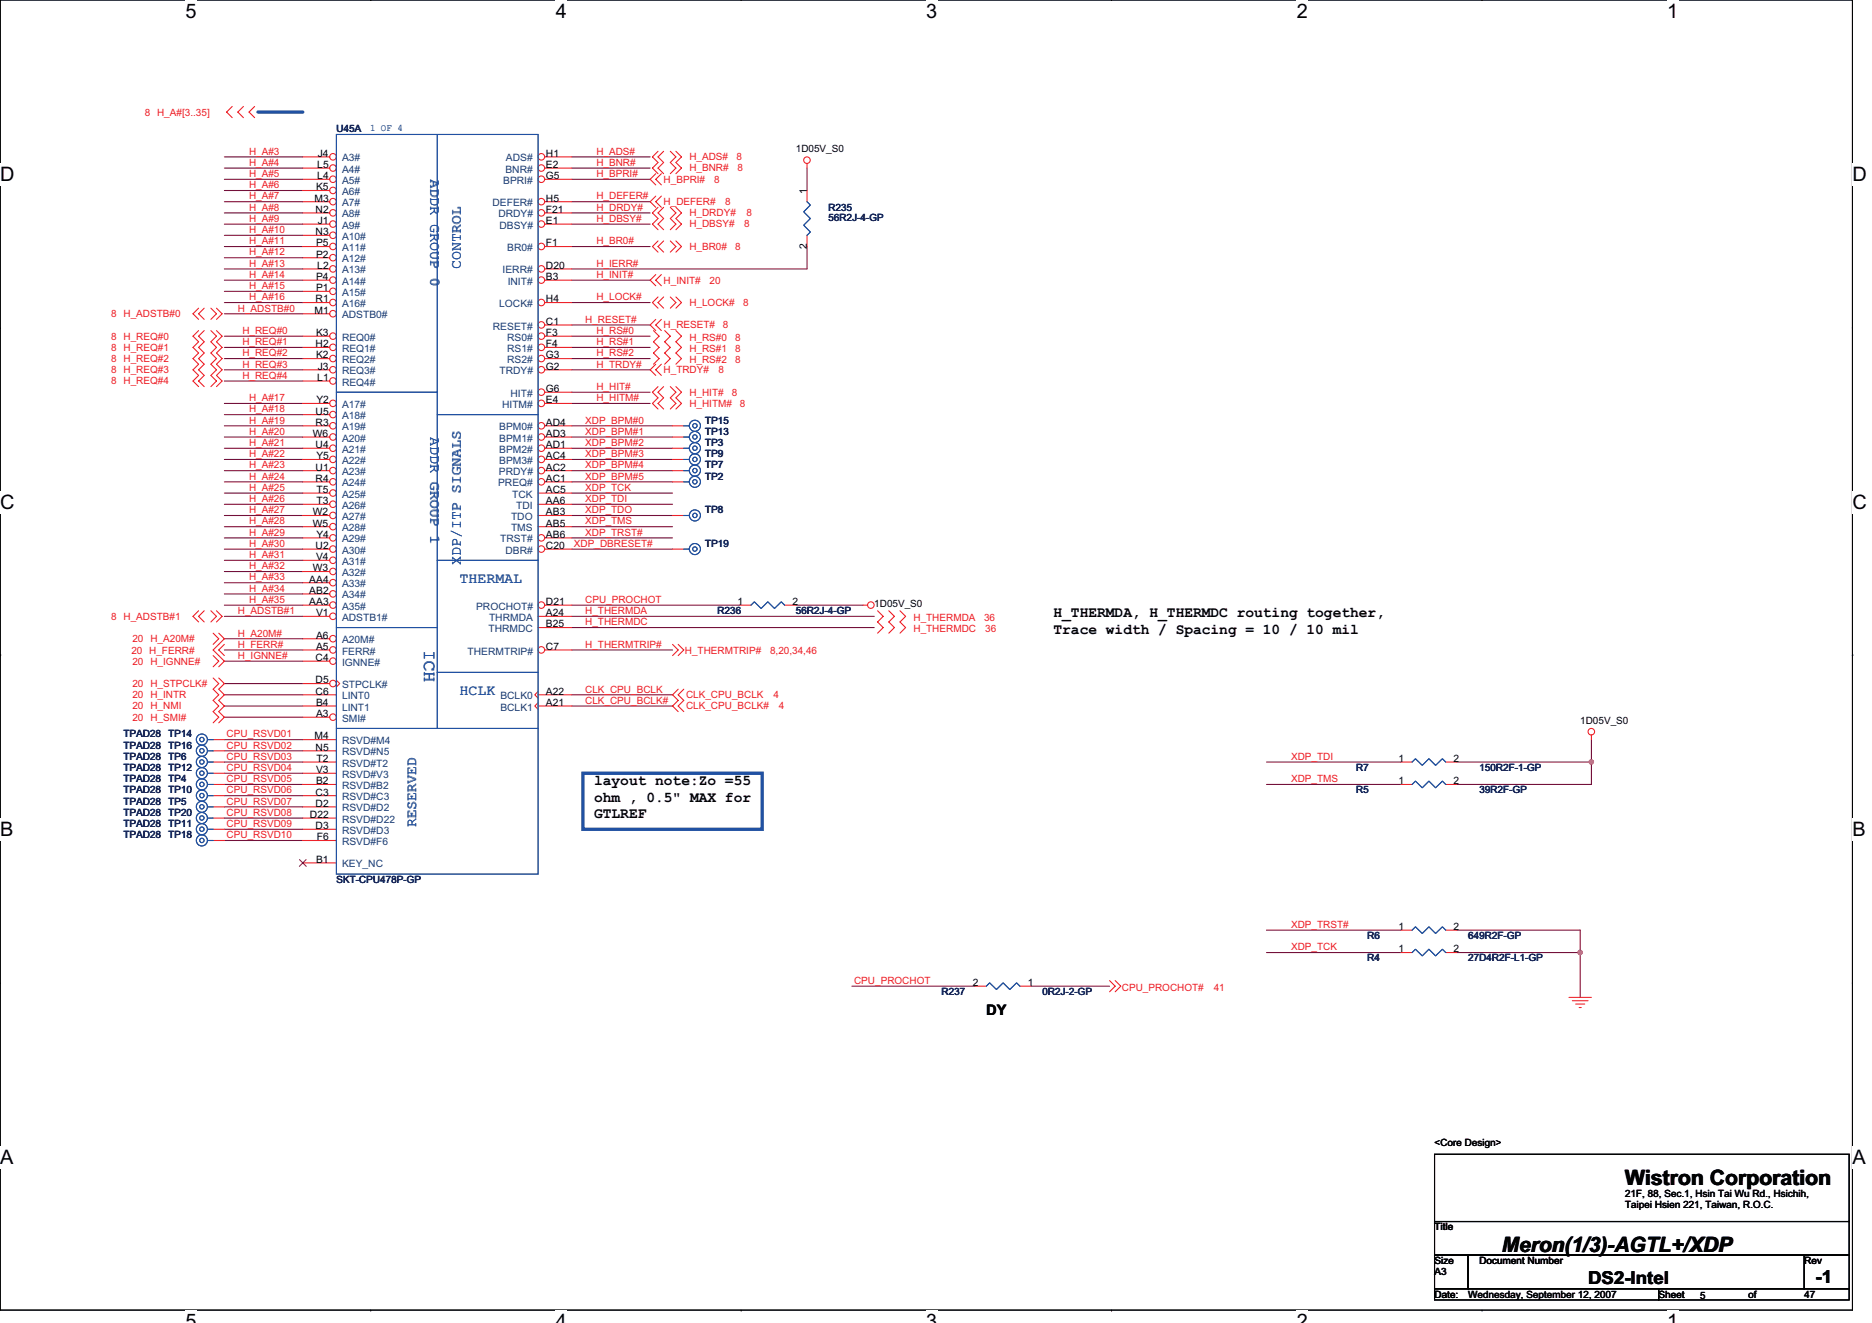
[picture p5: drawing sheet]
<svg xmlns="http://www.w3.org/2000/svg" width="297mm" height="210mm" viewBox="0 0 297 210" stroke-linecap="round" stroke-linejoin="round" font-family="sans-serif">
<path d="M0 0h293.9v207.9h-293.9z" fill="none" stroke="#010202" stroke-width=".17"/>
<g fill="#fff">
<path d="M29.4 0h1.8v3.5h-1.8z"/>
<path d="M29.4 207.9h1.8v2h-1.8z"/>
</g>
<path d="M58.8 0h.1M58.8 207.9h.1" fill="none" stroke="#010202" stroke-width=".17"/>
<g fill="#fff">
<path d="M88.2 0h1.8v3.5h-1.8z"/>
<path d="M88.2 207.9h1.8v2h-1.8z"/>
</g>
<path d="M117.6 0h.1M117.6 207.9h.1" fill="none" stroke="#010202" stroke-width=".17"/>
<g fill="#fff">
<path d="M147 0h1.7v3.5h-1.7z"/>
<path d="M147 207.9h1.7v2h-1.7z"/>
</g>
<path d="M176.4 0h.1M176.4 207.9h.1" fill="none" stroke="#010202" stroke-width=".17"/>
<g fill="#fff">
<path d="M205.8 0h1.7v3.5h-1.7z"/>
<path d="M205.8 207.9h1.7v2h-1.7z"/>
</g>
<path d="M235.2 0h.1M235.2 207.9h.1" fill="none" stroke="#010202" stroke-width=".17"/>
<g fill="#fff">
<path d="M264.5 0h1.8v3.5h-1.8z"/>
<path d="M264.5 207.9h1.8v2h-1.8z"/>
<path d="M0 26h2.3v3.5h-2.3z"/>
<path d="M293.9 26h2.3v3.5h-2.3z"/>
<path d="M0 77.9h2.3v3.5h-2.3z"/>
<path d="M293.9 77.9h2.3v3.5h-2.3z"/>
</g>
<path d="M0 52h.1M293.9 52h.1" fill="none" stroke="#010202" stroke-width=".17"/>
<g fill="#fff">
<path d="M0 129.9h2.1v3.5h-2.1z"/>
<path d="M293.9 129.9h2.1v3.5h-2.1z"/>
</g>
<path d="M0 103.9h.1M293.9 103.9h.1" fill="none" stroke="#010202" stroke-width=".17"/>
<path d="M0 103.9h.1" fill="none" stroke="#010202" stroke-width=".16"/>
<path d="M293.9 103.9h.1" fill="none" stroke="#010202" stroke-width=".16"/>
<g fill="#fff">
<path d="M0 181.9h2.2v3.5h-2.2z"/>
<path d="M293.9 181.9h2.2v3.5h-2.2z"/>
</g>
<path d="M0 155.9h.1M293.9 155.9h.1" fill="none" stroke="#010202" stroke-width=".17"/>
<g fill="none" stroke="#740d39" stroke-width=".17">
<path d="M35.6 24.9h12.4M35.6 26.7h12.4M35.6 28.4h12.4M35.6 35.6h12.4M35.6 32h12.4M35.6 33.8h12.4M35.6 39.1h12.4M35.6 30.2h12.4M35.6 37.3h12.4M90.7 24.9h12.5M90.7 26.7h12.5M90.7 28.4h12.5"/>
<path d="M90.7 35.6h12.5M90.7 32h12.5M90.7 33.8h12.5M90.7 39.1h12.5M128.1 39.1v3.6h-37.4M128.1 26.7v3.5M35.6 42.7h12.4M35.6 44.4h12.4M35.6 53.3h12.4M35.6 48h12.4M35.6 55.1h12.4M35.6 56.9h12.4"/>
<path d="M35.6 58.7h12.4M35.6 40.9h12.4M35.6 46.2h12.4M35.6 49.8h12.4M90.7 51.6h12.5M90.7 44.4h12.5M90.7 53.3h12.5M90.7 48h12.5M90.7 55.1h12.5M90.7 56.9h12.5M90.7 58.7h12.5M35.6 64h12.4"/>
<path d="M35.6 60.5h12.4M35.6 65.8h12.4M35.6 67.6h12.4M35.6 69.3h12.4M35.6 71.1h12.4M35.6 72.9h12.4M35.6 74.7h12.4M35.6 76.5h12.4M35.6 78.2h12.4M90.7 64h12.5M90.7 62.2h12.5M90.7 67.6h16"/>
<path d="M90.7 69.3h16M90.7 71.1h16M90.7 72.9h16M90.7 74.7h16M90.7 76.5h16M90.7 78.2h16M35.6 96h12.4M35.6 97.8h12.4M35.6 90.7h12.4M35.6 92.5h12.4M35.6 94.2h12.4M35.6 80h12.4"/>
<path d="M35.6 81.8h12.4M35.6 83.6h12.4M35.6 85.3h12.4M35.6 87.1h12.4M35.6 88.9h12.4M90.7 97.8h48M90.7 99.6h48M90.7 80h16M90.7 81.8h16M90.7 83.6h16M90.7 85.3h16M90.7 87.1h16"/>
<path d="M126.3 96h10.6M35.6 103.1h12.4M35.6 117.3h12.4M35.6 119.1h12.4M35.6 110.2h12.4M35.6 112h12.4M35.6 101.3h12.4M35.6 104.9h12.4M35.6 108.5h12.4M90.7 103.1h16M90.7 110.2h16M90.7 112h16"/>
<path d="M35.6 124.5h12.4M35.6 120.9h12.4M35.6 122.7h12.4M35.6 126.2h12.4M35.6 128h12.4M35.6 129.8h12.4M35.6 131.6h12.4M35.6 133.3h12.4M201 147.6h21.3M201 151.1h21.3M231.2 147.6h19.5M250.7 151.1v7.1"/>
</g>
<path d="M40.9 17.8h7.1" fill="none" stroke="#2051a3" stroke-width=".53"/>
<circle cx="250.7" cy="151.1" r=".35" fill="#b84e9d"/>
<circle cx="250.7" cy="151.1" r=".35" fill="none" stroke="#b84e9d" stroke-width=".17"/>
<path d="M252.5 117.3v3.6h-21.3M231.2 151.1h19.5" fill="none" stroke="#740d39" stroke-width=".17"/>
<circle cx="252.5" cy="120.9" r=".35" fill="#b84e9d"/>
<circle cx="252.5" cy="120.9" r=".35" fill="none" stroke="#b84e9d" stroke-width=".17"/>
<path d="M90.7 96h26.7M35.6 113.8h12.4M201 124.5h21.3M201 120.9h21.3M252.5 120.9v3.6h-21.3M135.2 156.5h19.5M163.6 156.5h12.5M250.7 147.6v3.5" fill="none" stroke="#740d39" stroke-width=".17"/>
<g fill="none" stroke="#ed1c24" stroke-width=".17">
<path d="M36.8 16.9l-.8 .9 .8 .9M38.6 16.9l-.9 .9 .9 .9M40.4 16.9l-.9 .9 .9 .9M104.1 27.6l-.9 .8 .9 .9M104.1 31.1l-.9 .9 .9 .9M104.4 24l-.9 .9 .9 .9-.9 .9 .9 .9M104.4 32.9l-.9 .9 .9 .9-.9 .9 .9 .8M104.4 38.2l-.9 .9 .9 .9M104.9 31.1l-.8 .9 .8 .9M104.9 27.6l-.8 .8 .8 .9M105.3 24l-.9 .9 .9 .9-.9 .9 .9 .9M105.3 32.9l-.9 .9 .9 .9-.9 .9 .9 .8"/>
<path d="M105.3 38.2l-.9 .9 .9 .9M106.4 32.9l.8 .9-.8 .9 .8 .9-.8 .8M106.4 38.2l.8 .9-.8 .9M106.4 24l.8 .9-.8 .9 .8 .9-.8 .9M107.2 32.9l.9 .9-.9 .9 .9 .9-.9 .8M107.2 38.2l.9 .9-.9 .9M107.2 24l.9 .9-.9 .9 .9 .9-.9 .9M128.1 26v.7M128.1 30.2v1.8M128.1 37.3v1.8M31.5 48.9l-.9 .9 .9 .9M31.5 52.5l-.9 .8 .9 .9-.9 .9 .9 .9-.9 .9 .9 .9-.9 .9 .9 .9-.9 .9 .9 .8"/>
<path d="M32.4 48.9l-.9 .9 .9 .9M32.4 52.5l-.9 .8 .9 .9-.9 .9 .9 .9-.9 .9 .9 .9-.9 .9 .9 .9-.9 .9 .9 .8M33.5 48.9l.9 .9-.9 .9M33.5 52.5l.9 .8-.9 .9 .9 .9-.9 .9 .9 .9-.9 .9 .9 .9-.9 .9 .9 .9-.9 .8M34.4 48.9l.8 .9-.8 .9M34.4 52.5l.8 .8-.8 .9 .8 .9-.8 .9 .8 .9-.8 .9 .8 .9-.8 .9 .8 .9-.8 .8M103.7 52.5l.9 .8-.9 .9 .9 .9-.9 .9 .9 .9-.9 .9M104.1 43.6l-.9 .8 .9 .9M104.1 50.7l-.9 .9 .9 .9M104.1 57.8l-.9 .9 .9 .9M104.4 47.1l-.9 .9 .9 .9M104.9 43.6l-.8 .8 .8 .9"/>
<path d="M104.9 50.7l-.8 .9 .8 .9M104.9 57.8l-.8 .9 .8 .9M105.3 47.1l-.9 .9 .9 .9M105.5 52.5l.9 .8-.9 .9 .9 .9-.9 .9 .9 .9-.9 .9M106.4 47.1l.8 .9-.8 .9M107.2 47.1l.9 .9-.9 .9M107.2 52.5l.9 .8-.9 .9 .9 .9-.9 .9 .9 .9-.9 .9M104.4 61.3l-.9 .9 .9 .9-.9 .9 .9 .9M105.3 61.3l-.9 .9 .9 .9-.9 .9 .9 .9M106.4 61.3l.8 .9-.8 .9 .8 .9-.8 .9M106.7 67.6h1.8M106.7 74.7h1.8"/>
<path d="M106.7 72.9h1.8M106.7 71.1h1.8M106.7 69.3h1.8M107.2 61.3l.9 .9-.9 .9 .9 .9-.9 .9M31.5 96.9l-.9 .9 .9 .9M32.4 96.9l-.9 .9 .9 .9M33.5 96.9l.9 .9-.9 .9M34.4 96.9l.8 .9-.8 .9M106.7 87.1h1.8M106.7 81.8h1.8M117.4 96h1.8M124.5 96h1.8"/>
<path d="M136.9 96h.8M139.3 96.9l.8 .9-.8 .9 .8 .9-.8 .9M141 96.9l.9 .9-.9 .9 .9 .9-.9 .9M142.8 96.9l.9 .9-.9 .9 .9 .9-.9 .9M33.8 107.6l.9 .9-.9 .8 .9 .9-.9 .9 .9 .9-.9 .9 .9 .9-.9 .9M33.8 100.5l.9 .8-.9 .9M33.8 104l.9 .9-.9 .9M33.8 117.3h1.8M34.7 107.6l.9 .9-.9 .8 .9 .9-.9 .9 .9 .9-.9 .9 .9 .9-.9 .9M34.7 100.5l.9 .8-1.8 1.8 1.8 1.8-.9 .9M35.6 102.2l-.9 .9 .9 .9M106.7 102.2l.9 .9-.9 .9"/>
<path d="M107.6 102.2l.9 .9-.9 .9M107.6 109.3l-.9 .9 .9 .9-.9 .9 .9 .9M108.5 109.3l-.9 .9 .9 .9-.9 .9 .9 .9M252.5 116.6v.7M33.8 122.7h1.8M33.8 126.2h1.8M33.8 124.5h1.8M33.8 128h1.8M33.8 133.3h1.8M33.8 129.8h1.8M154.7 156.5h1.8M161.8 156.5h1.8"/>
<path d="M176.1 155.6l.9 .9-.9 .9M177 155.6l.8 .9-.8 .9M222.3 151.1h1.8M222.3 147.6h1.8M229.4 151.1h1.8M229.4 147.6h1.8M249 158.2h3.5M249.5 158.8h2.5M250 159.3h1.5M250.6 159.9h.3"/>
<circle cx="128" cy="25.4" r=".52"/>
<circle cx="138.2" cy="96" r=".52"/>
<circle cx="252.5" cy="116.1" r=".52"/>
</g>
<path d="M227.6 183.1h65.8v10.7h-65.8zM227.6 193.8h65.8v5.3h-65.8zM227.6 199.1h5.4v5.4h-5.4zM233 199.1h53.3v5.4h-53.3zM286.3 199.1h7.1v5.4h-7.1zM227.6 204.5h35.6v1.7h-35.6zM263.2 204.5h30.2v1.7h-30.2z" fill="none" stroke="#010202" stroke-width=".17"/>
<path d="M92.5 122.7h28.4v8.9h-28.4z" fill="none" stroke="#2051a3" stroke-width=".53"/>
<g fill="none" stroke="#2051a3" stroke-width=".17">
<path d="M128.1 32l.5 .5-1.1 1.1 1.1 1.1-1.1 1 1.1 1.1-.5 .5M108.5 67.6h.9M108.5 74.7h.9M108.5 72.9h.9M108.5 71.1h.9M108.5 69.3h.9M108.5 87.1h.9M108.5 81.8h.9M119.2 96l.5-.5 1.1 1 1-1 1.1 1 1.1-1 .5 .5M32.9 117.3h.9M32.9 122.7h.9M32.9 126.2h.9"/>
<path d="M32.9 124.5h.9M32.9 128h.9M32.9 133.3h.9M32.9 129.8h.9M156.5 156.5l.5-.6 1.1 1.1 1.1-1.1 1 1.1 1.1-1.1 .5 .6M224.1 151.1l.5-.5 1.1 1.1 1-1.1 1.1 1.1 1.1-1.1 .5 .5M224.1 147.6l.5-.6 1.1 1.1 1-1.1 1.1 1.1 1.1-1.1 .5 .6"/>
<circle cx="110.3" cy="72.9" r=".35"/>
<circle cx="110.3" cy="69.3" r=".35"/>
<circle cx="110.3" cy="67.6" r=".35"/>
<circle cx="110.3" cy="74.7" r=".35"/>
<circle cx="110.3" cy="71.1" r=".35"/>
<circle cx="110.3" cy="72.9" r=".88"/>
<circle cx="110.3" cy="69.3" r=".88"/>
<circle cx="110.3" cy="67.6" r=".88"/>
<circle cx="110.3" cy="74.7" r=".88"/>
<circle cx="110.3" cy="71.1" r=".88"/>
<circle cx="110.3" cy="87.1" r=".35"/>
<circle cx="110.3" cy="81.8" r=".35"/>
<circle cx="110.3" cy="81.8" r=".88"/>
<circle cx="110.3" cy="87.1" r=".88"/>
<circle cx="32" cy="117.3" r=".35"/>
<circle cx="32" cy="117.3" r=".88"/>
<circle cx="32" cy="122.7" r=".35"/>
<circle cx="32" cy="128" r=".35"/>
<circle cx="32" cy="129.8" r=".35"/>
<circle cx="32" cy="124.4" r=".35"/>
<circle cx="32" cy="133.3" r=".35"/>
<circle cx="32" cy="126.2" r=".35"/>
<circle cx="32" cy="128" r=".88"/>
<circle cx="32" cy="124.4" r=".88"/>
<circle cx="32" cy="122.7" r=".88"/>
<circle cx="32" cy="129.8" r=".88"/>
<circle cx="32" cy="133.3" r=".88"/>
<circle cx="32" cy="126.2" r=".88"/>
</g>
<circle cx="52.8" cy="24.9" r=".52" fill="#fff"/>
<g fill="none" stroke="#ed1c24" stroke-width=".17">
<path d="M48 24.9h4.3"/>
<circle cx="52.8" cy="24.9" r=".52"/>
</g>
<circle cx="52.8" cy="26.7" r=".52" fill="#fff"/>
<g fill="none" stroke="#ed1c24" stroke-width=".17">
<path d="M48 26.7h4.3"/>
<circle cx="52.8" cy="26.7" r=".52"/>
</g>
<circle cx="52.8" cy="28.4" r=".52" fill="#fff"/>
<g fill="none" stroke="#ed1c24" stroke-width=".17">
<path d="M48 28.4h4.3"/>
<circle cx="52.8" cy="28.4" r=".52"/>
</g>
<circle cx="52.8" cy="30.2" r=".52" fill="#fff"/>
<g fill="none" stroke="#ed1c24" stroke-width=".17">
<path d="M48 30.2h4.3"/>
<circle cx="52.8" cy="30.2" r=".52"/>
</g>
<circle cx="52.8" cy="32" r=".52" fill="#fff"/>
<g fill="none" stroke="#ed1c24" stroke-width=".17">
<path d="M48 32h4.3"/>
<circle cx="52.8" cy="32" r=".52"/>
</g>
<circle cx="52.8" cy="33.8" r=".52" fill="#fff"/>
<g fill="none" stroke="#ed1c24" stroke-width=".17">
<path d="M48 33.8h4.3"/>
<circle cx="52.8" cy="33.8" r=".52"/>
</g>
<circle cx="52.8" cy="35.5" r=".52" fill="#fff"/>
<g fill="none" stroke="#ed1c24" stroke-width=".17">
<path d="M48 35.6h4.3"/>
<circle cx="52.8" cy="35.5" r=".52"/>
</g>
<circle cx="52.8" cy="37.3" r=".52" fill="#fff"/>
<g fill="none" stroke="#ed1c24" stroke-width=".17">
<path d="M48 37.3h4.3"/>
<circle cx="52.8" cy="37.3" r=".52"/>
</g>
<circle cx="52.8" cy="39.1" r=".52" fill="#fff"/>
<g fill="none" stroke="#ed1c24" stroke-width=".17">
<path d="M48 39.1h4.3"/>
<circle cx="52.8" cy="39.1" r=".52"/>
</g>
<circle cx="52.8" cy="40.9" r=".52" fill="#fff"/>
<g fill="none" stroke="#ed1c24" stroke-width=".17">
<path d="M48 40.9h4.3"/>
<circle cx="52.8" cy="40.9" r=".52"/>
</g>
<circle cx="52.8" cy="42.7" r=".52" fill="#fff"/>
<g fill="none" stroke="#ed1c24" stroke-width=".17">
<path d="M48 42.7h4.3"/>
<circle cx="52.8" cy="42.7" r=".52"/>
</g>
<circle cx="52.8" cy="44.4" r=".52" fill="#fff"/>
<g fill="none" stroke="#ed1c24" stroke-width=".17">
<path d="M48 44.4h4.3"/>
<circle cx="52.8" cy="44.4" r=".52"/>
</g>
<circle cx="52.8" cy="46.2" r=".52" fill="#fff"/>
<g fill="none" stroke="#ed1c24" stroke-width=".17">
<path d="M48 46.2h4.3"/>
<circle cx="52.8" cy="46.2" r=".52"/>
</g>
<circle cx="52.8" cy="48" r=".52" fill="#fff"/>
<g fill="none" stroke="#ed1c24" stroke-width=".17">
<path d="M48 48h4.3"/>
<circle cx="52.8" cy="48" r=".52"/>
</g>
<circle cx="52.8" cy="101.3" r=".52" fill="#fff"/>
<g fill="none" stroke="#ed1c24" stroke-width=".17">
<path d="M48 101.3h4.3"/>
<circle cx="52.8" cy="101.3" r=".52"/>
</g>
<circle cx="85.9" cy="24.9" r=".52" fill="#fff"/>
<g fill="none" stroke="#ed1c24" stroke-width=".17">
<path d="M86.4 24.9h4.3"/>
<circle cx="85.9" cy="24.9" r=".52"/>
</g>
<circle cx="52.8" cy="49.8" r=".52" fill="#fff"/>
<g fill="none" stroke="#ed1c24" stroke-width=".17">
<path d="M48 49.8h4.3"/>
<circle cx="52.8" cy="49.8" r=".52"/>
</g>
<circle cx="52.8" cy="53.3" r=".52" fill="#fff"/>
<g fill="none" stroke="#ed1c24" stroke-width=".17">
<path d="M48 53.3h4.3"/>
<circle cx="52.8" cy="53.3" r=".52"/>
</g>
<circle cx="52.8" cy="55.1" r=".52" fill="#fff"/>
<g fill="none" stroke="#ed1c24" stroke-width=".17">
<path d="M48 55.1h4.3"/>
<circle cx="52.8" cy="55.1" r=".52"/>
</g>
<circle cx="52.8" cy="56.9" r=".52" fill="#fff"/>
<g fill="none" stroke="#ed1c24" stroke-width=".17">
<path d="M48 56.9h4.3"/>
<circle cx="52.8" cy="56.9" r=".52"/>
</g>
<circle cx="52.8" cy="58.7" r=".52" fill="#fff"/>
<g fill="none" stroke="#ed1c24" stroke-width=".17">
<path d="M48 58.7h4.3"/>
<circle cx="52.8" cy="58.7" r=".52"/>
</g>
<circle cx="52.8" cy="60.4" r=".52" fill="#fff"/>
<g fill="none" stroke="#ed1c24" stroke-width=".17">
<path d="M48 60.5h4.3"/>
<circle cx="52.8" cy="60.4" r=".52"/>
</g>
<circle cx="52.8" cy="64" r=".52" fill="#fff"/>
<g fill="none" stroke="#ed1c24" stroke-width=".17">
<path d="M48 64h4.3"/>
<circle cx="52.8" cy="64" r=".52"/>
</g>
<circle cx="52.8" cy="65.8" r=".52" fill="#fff"/>
<g fill="none" stroke="#ed1c24" stroke-width=".17">
<path d="M48 65.8h4.3"/>
<circle cx="52.8" cy="65.8" r=".52"/>
</g>
<circle cx="52.8" cy="67.6" r=".52" fill="#fff"/>
<g fill="none" stroke="#ed1c24" stroke-width=".17">
<path d="M48 67.6h4.3"/>
<circle cx="52.8" cy="67.6" r=".52"/>
</g>
<circle cx="52.8" cy="69.3" r=".52" fill="#fff"/>
<g fill="none" stroke="#ed1c24" stroke-width=".17">
<path d="M48 69.3h4.3"/>
<circle cx="52.8" cy="69.3" r=".52"/>
</g>
<circle cx="52.8" cy="71.1" r=".52" fill="#fff"/>
<g fill="none" stroke="#ed1c24" stroke-width=".17">
<path d="M48 71.1h4.3"/>
<circle cx="52.8" cy="71.1" r=".52"/>
</g>
<circle cx="52.8" cy="72.9" r=".52" fill="#fff"/>
<g fill="none" stroke="#ed1c24" stroke-width=".17">
<path d="M48 72.9h4.3"/>
<circle cx="52.8" cy="72.9" r=".52"/>
</g>
<circle cx="52.8" cy="87.1" r=".52" fill="#fff"/>
<g fill="none" stroke="#ed1c24" stroke-width=".17">
<path d="M48 87.1h4.3"/>
<circle cx="52.8" cy="87.1" r=".52"/>
</g>
<circle cx="52.8" cy="76.4" r=".52" fill="#fff"/>
<g fill="none" stroke="#ed1c24" stroke-width=".17">
<path d="M48 76.5h4.3"/>
<circle cx="52.8" cy="76.4" r=".52"/>
</g>
<circle cx="52.8" cy="78.2" r=".52" fill="#fff"/>
<g fill="none" stroke="#ed1c24" stroke-width=".17">
<path d="M48 78.2h4.3"/>
<circle cx="52.8" cy="78.2" r=".52"/>
</g>
<circle cx="52.8" cy="80" r=".52" fill="#fff"/>
<g fill="none" stroke="#ed1c24" stroke-width=".17">
<path d="M48 80h4.3"/>
<circle cx="52.8" cy="80" r=".52"/>
</g>
<circle cx="52.8" cy="90.7" r=".52" fill="#fff"/>
<g fill="none" stroke="#ed1c24" stroke-width=".17">
<path d="M48 90.7h4.3"/>
<circle cx="52.8" cy="90.7" r=".52"/>
</g>
<circle cx="52.8" cy="83.6" r=".52" fill="#fff"/>
<g fill="none" stroke="#ed1c24" stroke-width=".17">
<path d="M48 83.6h4.3"/>
<circle cx="52.8" cy="83.6" r=".52"/>
</g>
<circle cx="52.8" cy="85.3" r=".52" fill="#fff"/>
<g fill="none" stroke="#ed1c24" stroke-width=".17">
<path d="M48 85.3h4.3"/>
<circle cx="52.8" cy="85.3" r=".52"/>
</g>
<circle cx="52.8" cy="81.8" r=".52" fill="#fff"/>
<g fill="none" stroke="#ed1c24" stroke-width=".17">
<path d="M48 81.8h4.3"/>
<circle cx="52.8" cy="81.8" r=".52"/>
</g>
<circle cx="52.8" cy="88.9" r=".52" fill="#fff"/>
<g fill="none" stroke="#ed1c24" stroke-width=".17">
<path d="M48 88.9h4.3"/>
<circle cx="52.8" cy="88.9" r=".52"/>
</g>
<circle cx="52.8" cy="92.4" r=".52" fill="#fff"/>
<g fill="none" stroke="#ed1c24" stroke-width=".17">
<path d="M48 92.5h4.3"/>
<circle cx="52.8" cy="92.4" r=".52"/>
</g>
<circle cx="52.8" cy="94.2" r=".52" fill="#fff"/>
<g fill="none" stroke="#ed1c24" stroke-width=".17">
<path d="M48 94.2h4.3"/>
<circle cx="52.8" cy="94.2" r=".52"/>
</g>
<circle cx="52.8" cy="96" r=".52" fill="#fff"/>
<g fill="none" stroke="#ed1c24" stroke-width=".17">
<path d="M48 96h4.3"/>
<circle cx="52.8" cy="96" r=".52"/>
</g>
<circle cx="52.8" cy="103.1" r=".52" fill="#fff"/>
<g fill="none" stroke="#ed1c24" stroke-width=".17">
<path d="M48 103.1h4.3"/>
<circle cx="52.8" cy="103.1" r=".52"/>
</g>
<circle cx="52.8" cy="104.9" r=".52" fill="#fff"/>
<g fill="none" stroke="#ed1c24" stroke-width=".17">
<path d="M48 104.9h4.3M48 117.3h5.4M48 119.1h5.4M48 120.9h5.4M48 122.7h5.4M48 124.5h5.4M48 126.2h5.4"/>
<circle cx="52.8" cy="104.9" r=".52"/>
</g>
<circle cx="85.9" cy="26.7" r=".52" fill="#fff"/>
<g fill="none" stroke="#ed1c24" stroke-width=".17">
<path d="M86.4 26.7h4.3"/>
<circle cx="85.9" cy="26.7" r=".52"/>
</g>
<circle cx="85.9" cy="28.4" r=".52" fill="#fff"/>
<g fill="none" stroke="#ed1c24" stroke-width=".17">
<path d="M86.4 28.4h4.3"/>
<circle cx="85.9" cy="28.4" r=".52"/>
</g>
<circle cx="85.9" cy="32" r=".52" fill="#fff"/>
<g fill="none" stroke="#ed1c24" stroke-width=".17">
<path d="M86.4 32h4.3"/>
<circle cx="85.9" cy="32" r=".52"/>
</g>
<circle cx="85.9" cy="35.5" r=".52" fill="#fff"/>
<g fill="none" stroke="#ed1c24" stroke-width=".17">
<path d="M86.4 35.6h4.3"/>
<circle cx="85.9" cy="35.5" r=".52"/>
</g>
<circle cx="85.9" cy="33.8" r=".52" fill="#fff"/>
<g fill="none" stroke="#ed1c24" stroke-width=".17">
<path d="M86.4 33.8h4.3"/>
<circle cx="85.9" cy="33.8" r=".52"/>
</g>
<circle cx="85.9" cy="39.1" r=".52" fill="#fff"/>
<g fill="none" stroke="#ed1c24" stroke-width=".17">
<path d="M86.4 39.1h4.3"/>
<circle cx="85.9" cy="39.1" r=".52"/>
</g>
<circle cx="85.9" cy="42.7" r=".52" fill="#fff"/>
<g fill="none" stroke="#ed1c24" stroke-width=".17">
<path d="M86.4 42.7h4.3"/>
<circle cx="85.9" cy="42.7" r=".52"/>
</g>
<circle cx="85.9" cy="44.4" r=".52" fill="#fff"/>
<g fill="none" stroke="#ed1c24" stroke-width=".17">
<path d="M86.4 44.4h4.3"/>
<circle cx="85.9" cy="44.4" r=".52"/>
</g>
<circle cx="85.9" cy="48" r=".52" fill="#fff"/>
<g fill="none" stroke="#ed1c24" stroke-width=".17">
<path d="M86.4 48h4.3"/>
<circle cx="85.9" cy="48" r=".52"/>
</g>
<circle cx="85.9" cy="53.3" r=".52" fill="#fff"/>
<g fill="none" stroke="#ed1c24" stroke-width=".17">
<path d="M86.4 53.3h4.3"/>
<circle cx="85.9" cy="53.3" r=".52"/>
</g>
<circle cx="85.9" cy="55.1" r=".52" fill="#fff"/>
<g fill="none" stroke="#ed1c24" stroke-width=".17">
<path d="M86.4 55.1h4.3"/>
<circle cx="85.9" cy="55.1" r=".52"/>
</g>
<circle cx="85.9" cy="56.9" r=".52" fill="#fff"/>
<g fill="none" stroke="#ed1c24" stroke-width=".17">
<path d="M86.4 56.9h4.3"/>
<circle cx="85.9" cy="56.9" r=".52"/>
</g>
<circle cx="85.9" cy="58.7" r=".52" fill="#fff"/>
<g fill="none" stroke="#ed1c24" stroke-width=".17">
<path d="M86.4 58.7h4.3"/>
<circle cx="85.9" cy="58.7" r=".52"/>
</g>
<circle cx="85.9" cy="62.2" r=".52" fill="#fff"/>
<g fill="none" stroke="#ed1c24" stroke-width=".17">
<path d="M86.4 62.2h4.3"/>
<circle cx="85.9" cy="62.2" r=".52"/>
</g>
<circle cx="85.9" cy="64" r=".52" fill="#fff"/>
<g fill="none" stroke="#ed1c24" stroke-width=".17">
<path d="M86.4 64h4.3"/>
<circle cx="85.9" cy="64" r=".52"/>
</g>
<circle cx="85.9" cy="67.6" r=".52" fill="#fff"/>
<g fill="none" stroke="#ed1c24" stroke-width=".17">
<path d="M86.4 67.6h4.3"/>
<circle cx="85.9" cy="67.6" r=".52"/>
</g>
<circle cx="85.9" cy="69.3" r=".52" fill="#fff"/>
<g fill="none" stroke="#ed1c24" stroke-width=".17">
<path d="M86.4 69.3h4.3"/>
<circle cx="85.9" cy="69.3" r=".52"/>
</g>
<circle cx="85.9" cy="71.1" r=".52" fill="#fff"/>
<g fill="none" stroke="#ed1c24" stroke-width=".17">
<path d="M86.4 71.1h4.3"/>
<circle cx="85.9" cy="71.1" r=".52"/>
</g>
<circle cx="85.9" cy="72.9" r=".52" fill="#fff"/>
<g fill="none" stroke="#ed1c24" stroke-width=".17">
<path d="M86.4 72.9h4.3"/>
<circle cx="85.9" cy="72.9" r=".52"/>
</g>
<circle cx="85.9" cy="74.7" r=".52" fill="#fff"/>
<g fill="none" stroke="#ed1c24" stroke-width=".17">
<path d="M86.4 74.7h4.3"/>
<circle cx="85.9" cy="74.7" r=".52"/>
</g>
<circle cx="85.9" cy="76.4" r=".52" fill="#fff"/>
<g fill="none" stroke="#ed1c24" stroke-width=".17">
<path d="M85.4 78.2h5.3M86.4 76.5h4.3M85.4 80h5.3M85.4 81.8h5.3M85.4 83.6h5.3"/>
<circle cx="85.9" cy="76.4" r=".52"/>
</g>
<circle cx="85.9" cy="85.3" r=".52" fill="#fff"/>
<g fill="none" stroke="#ed1c24" stroke-width=".17">
<path d="M86.4 85.3h4.3"/>
<circle cx="85.9" cy="85.3" r=".52"/>
</g>
<circle cx="85.9" cy="87.1" r=".52" fill="#fff"/>
<g fill="none" stroke="#ed1c24" stroke-width=".17">
<path d="M86.4 87.1h4.3"/>
<circle cx="85.9" cy="87.1" r=".52"/>
</g>
<circle cx="85.9" cy="96" r=".52" fill="#fff"/>
<g fill="none" stroke="#ed1c24" stroke-width=".17">
<path d="M85.4 97.8h5.3M86.4 96h4.3"/>
<circle cx="85.9" cy="96" r=".52"/>
</g>
<circle cx="85.9" cy="103.1" r=".52" fill="#fff"/>
<g fill="none" stroke="#ed1c24" stroke-width=".17">
<path d="M53.4 107.9l.5 .6-.5 .5M85.4 109.7l-.5 .5 .5 .6M85.4 111.5l-.5 .5 .5 .5M85.4 110.2h5.3M85.4 112h5.3M86.4 103.1h4.3M48 128h5.4M48 133.3h5.4M48 131.6h5.4M48 129.8h5.4"/>
<circle cx="85.9" cy="103.1" r=".52"/>
</g>
<circle cx="52.8" cy="108.4" r=".52" fill="#fff"/>
<g fill="none" stroke="#ed1c24" stroke-width=".17">
<path d="M48 108.5h4.3M48 110.2h5.4M48 112h5.4"/>
<circle cx="52.8" cy="108.4" r=".52"/>
</g>
<circle cx="52.8" cy="113.8" r=".52" fill="#fff"/>
<g fill="none" stroke="#ed1c24" stroke-width=".17">
<path d="M48 113.8h4.3"/>
<circle cx="52.8" cy="113.8" r=".52"/>
</g>
<circle cx="52.8" cy="74.7" r=".52" fill="#fff"/>
<g fill="none" stroke="#ed1c24" stroke-width=".17">
<path d="M48 74.7h4.3"/>
<circle cx="52.8" cy="74.7" r=".52"/>
</g>
<circle cx="52.8" cy="97.8" r=".52" fill="#fff"/>
<g fill="none" stroke="#ed1c24" stroke-width=".17">
<path d="M48 97.8h4.3"/>
<circle cx="52.8" cy="97.8" r=".52"/>
</g>
<circle cx="85.9" cy="51.6" r=".52" fill="#fff"/>
<g fill="none" stroke="#ed1c24" stroke-width=".17">
<path d="M86.4 51.6h4.3M106.7 76.5h1.8M85.4 99.6h5.3M33.8 119.1h1.8M33.8 131.6h1.8M33.8 120.9h1.8M48 136.9h5.4M222.3 120.9h1.8M222.3 124.5h1.8M229.4 120.9h1.8M229.4 124.5h1.8"/>
<circle cx="85.9" cy="51.6" r=".52"/>
</g>
<path d="M47.5 136.4l1.1 1.1M48.6 136.4l-1.1 1.1" fill="none" stroke="#733d19" stroke-width=".16"/>
<g fill="none" stroke="#2051a3" stroke-width=".17">
<path d="M53.4 21.3h32v117.4h-32zM69.4 21.3v94.3M53.4 62.2h16M69.4 65.8h16M108.5 76.5h.9M53.4 99.6h16M69.4 88.9h16M32.9 119.1h.9M53.4 115.6h32M69.4 106.7h16M32.9 131.6h.9M32.9 120.9h.9"/>
<path d="M224.1 120.9l.5-.5 1.1 1 1-1 1.1 1 1.1-1 .5 .5M224.1 124.5l.5-.6 1.1 1.1 1-1.1 1.1 1.1 1.1-1.1 .5 .6"/>
<circle cx="110.3" cy="76.4" r=".35"/>
<circle cx="110.3" cy="76.4" r=".88"/>
<circle cx="32" cy="119.1" r=".35"/>
<circle cx="32" cy="119.1" r=".88"/>
<circle cx="32" cy="131.6" r=".35"/>
<circle cx="32" cy="120.9" r=".35"/>
<circle cx="32" cy="131.6" r=".88"/>
<circle cx="32" cy="120.9" r=".88"/>
</g>
<circle cx="250.7" cy="151.1" r=".35" fill="#b84e9d"/>
<circle cx="250.7" cy="151.1" r=".35" fill="none" stroke="#b84e9d" stroke-width=".17"/>
<circle cx="252.5" cy="120.9" r=".35" fill="#b84e9d"/>
<circle cx="252.5" cy="120.9" r=".35" fill="none" stroke="#b84e9d" stroke-width=".17"/>
<g font-size="3.4" fill="#010202">
<text x="257.8" y="188">Wistron Corporation</text>
<text x="238.3" y="198.7">Meron(1/3)-AGTL+/XDP</text>
</g>
<g font-size="3.2" fill="#010202">
<text x="29.4" y="2.8">5</text>
<text x="88.2" y="2.8">4</text>
<text x="147" y="2.8">3</text>
<text x="205.8" y="2.8">2</text>
<text x="264.5" y="2.8">1</text>
<text x="0" y="28.8">D</text>
<text x="293.9" y="28.8">D</text>
<text x="0" y="80.8">C</text>
<text x="293.9" y="80.8">C</text>
<text x="0" y="132.7">B</text>
<text x="293.9" y="132.7">B</text>
<text x="0" y="184.7">A</text>
<text x="293.9" y="184.7">A</text>
<text x="29.4" y="210.7">5</text>
<text x="88.2" y="210.7">4</text>
<text x="147" y="210.7">3</text>
<text x="205.8" y="210.7">2</text>
<text x="264.5" y="210.7">1</text>
</g>
<text font-size="2.8" fill="#2051a3" x="67.3" y="103.1" transform="rotate(90 67.3 103.1)">ICH</text>
<g font-size="2.8" fill="#010202">
<text x="252" y="203.7">DS2-Intel</text>
<text x="288.1" y="203.6">-1</text>
</g>
<g font-size="2.3" fill="#2051a3">
<text x="68.3" y="28.4" transform="rotate(90 68.3 28.4)">ADDR GROUP 0</text>
<text x="73.1" y="42.7" transform="rotate(-90 73.1 42.7)">CONTROL</text>
<text x="68.3" y="69.3" transform="rotate(90 68.3 69.3)">ADDR GROUP 1</text>
<text x="73.1" y="89.6" transform="rotate(-90 73.1 89.6)">XDP/ITP SIGNALS</text>
<text x="72.9" y="92.5">THERMAL</text>
<text x="72.9" y="110.3">HCLK</text>
<text x="66" y="131.2" transform="rotate(-90 66 131.2)">RESERVED</text>
</g>
<g font-size="2.3" fill="#010202">
<text x="167.2" y="97.9">H_THERMDA, H_THERMDC routing together,</text>
<text x="167.2" y="100.6">Trace width / Spacing = 10 / 10 mil</text>
<text x="94.3" y="124.6">layout note:Zo =55</text>
<text x="94.3" y="127.2">ohm , 0.5&quot; MAX for</text>
<text x="94.3" y="129.9">GTLREF</text>
<text x="156.5" y="161.1">DY</text>
</g>
<g font-size="1.6" fill="#ed1c24">
<text x="23" y="18.5">8 H_A#[3..35]</text>
<text x="39.5" y="24.5">H_A#3</text>
<text x="39.5" y="26.3">H_A#4</text>
<text x="39.5" y="28.1">H_A#5</text>
<text x="39.5" y="29.9">H_A#6</text>
<text x="94.6" y="24.5">H_ADS#</text>
<text x="94.6" y="26.3">H_BNR#</text>
<text x="94.6" y="28.1">H_BPRI#</text>
<text x="105.3" y="29">H_BPRI#</text>
<text x="109.4" y="27.2">H_BNR#</text>
<text x="109.4" y="25.4">H_ADS#</text>
<text x="113.3" y="29">8</text>
<text x="116.9" y="25.4">8</text>
<text x="117" y="27.2">8</text>
<text x="39.5" y="31.6">H_A#7</text>
<text x="39.5" y="33.4">H_A#8</text>
<text x="39.5" y="35.2">H_A#9</text>
<text x="94.6" y="35.2">H_DBSY#</text>
<text x="94.6" y="31.6">H_DEFER#</text>
<text x="94.6" y="33.4">H_DRDY#</text>
<text x="105.3" y="32.5">H_DEFER#</text>
<text x="109.4" y="34.3">H_DRDY#</text>
<text x="115.1" y="32.5">8</text>
<text x="118.4" y="34.3">8</text>
<text x="39.5" y="37">H_A#10</text>
<text x="39.5" y="38.8">H_A#11</text>
<text x="39.5" y="40.5">H_A#12</text>
<text x="94.6" y="38.8">H_BR0#</text>
<text x="109.4" y="36.1">H_DBSY#</text>
<text x="109.4" y="39.6">H_BR0#</text>
<text x="116.7" y="39.6">8</text>
<text x="118.1" y="36.1">8</text>
<text x="39.5" y="42.3">H_A#13</text>
<text x="39.5" y="44.1">H_A#14</text>
<text x="39.5" y="45.9">H_A#15</text>
<text x="39.5" y="47.6">H_A#16</text>
<text x="94.6" y="42.3">H_IERR#</text>
<text x="94.6" y="44.1">H_INIT#</text>
<text x="94.6" y="47.6">H_LOCK#</text>
<text x="105.3" y="45">H_INIT#</text>
<text x="112.6" y="45">20</text>
<text x="17.6" y="50.3">8 H_ADSTB#0</text>
<text x="17.6" y="53.9">8 H_REQ#0</text>
<text x="37.7" y="49.4">H_ADSTB#0</text>
<text x="38.5" y="53">H_REQ#0</text>
<text x="92.9" y="51.2">H_RESET#</text>
<text x="94.6" y="53">H_RS#0</text>
<text x="105.3" y="52.1">H_RESET#</text>
<text x="109.4" y="48.5">H_LOCK#</text>
<text x="114.7" y="52.1">8</text>
<text x="117.9" y="48.5">8</text>
<text x="17.6" y="55.6">8 H_REQ#1</text>
<text x="17.6" y="57.4">8 H_REQ#2</text>
<text x="17.6" y="59.2">8 H_REQ#3</text>
<text x="38.5" y="56.5">H_REQ#2</text>
<text x="38.5" y="58.3">H_REQ#3</text>
<text x="38.5" y="54.8">H_REQ#1</text>
<text x="94.6" y="54.8">H_RS#1</text>
<text x="94.6" y="56.5">H_RS#2</text>
<text x="94.6" y="58.3">H_TRDY#</text>
<text x="105.3" y="59.2">H_TRDY#</text>
<text x="109.4" y="54">H_RS#0</text>
<text x="109.4" y="55.8">H_RS#1</text>
<text x="109.4" y="57.6">H_RS#2</text>
<text x="114" y="59.2">8</text>
<text x="116.7" y="54">8</text>
<text x="116.7" y="55.8">8</text>
<text x="116.7" y="57.6">8</text>
<text x="17.6" y="61">8 H_REQ#4</text>
<text x="38.5" y="60.1">H_REQ#4</text>
<text x="39.5" y="63.6">H_A#17</text>
<text x="39.5" y="65.4">H_A#18</text>
<text x="94.6" y="61.9">H_HIT#</text>
<text x="94.6" y="63.6">H_HITM#</text>
<text x="109.4" y="64.5">H_HITM#</text>
<text x="109.4" y="62.8">H_HIT#</text>
<text x="116.1" y="62.8">8</text>
<text x="117.4" y="64.5">8</text>
<text x="39.5" y="67.2">H_A#19</text>
<text x="39.5" y="69">H_A#20</text>
<text x="39.5" y="70.8">H_A#21</text>
<text x="92.9" y="67.2">XDP_BPM#0</text>
<text x="92.9" y="69">XDP_BPM#1</text>
<text x="92.9" y="70.8">XDP_BPM#2</text>
<text x="39.5" y="72.5">H_A#22</text>
<text x="39.5" y="74.3">H_A#23</text>
<text x="39.5" y="76.1">H_A#24</text>
<text x="39.5" y="77.9">H_A#25</text>
<text x="92.9" y="72.5">XDP_BPM#3</text>
<text x="92.9" y="74.3">XDP_BPM#4</text>
<text x="92.9" y="76.1">XDP_BPM#5</text>
<text x="92.9" y="77.9">XDP_TCK</text>
<text x="39.5" y="79.7">H_A#26</text>
<text x="39.5" y="81.4">H_A#27</text>
<text x="39.5" y="83.2">H_A#28</text>
<text x="92.9" y="79.7">XDP_TDI</text>
<text x="92.9" y="81.4">XDP_TDO</text>
<text x="92.9" y="83.2">XDP_TMS</text>
<text x="39.5" y="85">H_A#29</text>
<text x="39.5" y="86.8">H_A#30</text>
<text x="39.5" y="88.5">H_A#31</text>
<text x="91.1" y="86.8">XDP_DBRESET#</text>
<text x="92.9" y="85">XDP_TRST#</text>
<text x="39.5" y="90.3">H_A#32</text>
<text x="39.5" y="92.1">H_A#33</text>
<text x="39.5" y="93.9">H_A#34</text>
<text x="39.5" y="95.7">H_A#35</text>
<text x="92.9" y="95.7">CPU_PROCHOT</text>
<text x="17.6" y="98.3">8 H_ADSTB#1</text>
<text x="21" y="101.9">20 H_A20M#</text>
<text x="37.7" y="97.4">H_ADSTB#1</text>
<text x="37.7" y="101">H_A20M#</text>
<text x="92.9" y="97.4">H_THERMDA</text>
<text x="92.9" y="99.2">H_THERMDC</text>
<text x="144.9" y="98.5">H_THERMDA</text>
<text x="144.9" y="100.3">H_THERMDC</text>
<text x="156.1" y="98.5">36</text>
<text x="156.3" y="100.3">36</text>
<text x="20.8" y="103.8">20 H_FERR#</text>
<text x="21" y="105.4">20 H_IGNNE#</text>
<text x="37.7" y="104.5">H_IGNNE#</text>
<text x="37.7" y="102.8">H_FERR#</text>
<text x="92.9" y="102.8">H_THERMTRIP#</text>
<text x="108.7" y="103.8">H_THERMTRIP#</text>
<text x="122.2" y="103.8">8,20,34,46</text>
<text x="21" y="109">20 H_STPCLK#</text>
<text x="21" y="110.8">20 H_INTR</text>
<text x="21" y="112.5">20 H_NMI</text>
<text x="92.9" y="109.9">CLK_CPU_BCLK</text>
<text x="92.9" y="111.7">CLK_CPU_BCLK#</text>
<text x="108.9" y="110.8">CLK_CPU_BCLK</text>
<text x="108.9" y="112.5">CLK_CPU_BCLK#</text>
<text x="122.7" y="110.8">4</text>
<text x="123.6" y="112.5">4</text>
<text x="21" y="114.3">20 H_SMI#</text>
<text x="36" y="117">CPU_RSVD01</text>
<text x="36" y="118.8">CPU_RSVD02</text>
<text x="36" y="124.1">CPU_RSVD05</text>
<text x="36" y="120.5">CPU_RSVD03</text>
<text x="36" y="122.3">CPU_RSVD04</text>
<text x="36" y="125.9">CPU_RSVD06</text>
<text x="204.9" y="120.5">XDP_TDI</text>
<text x="204.9" y="124.1">XDP_TMS</text>
<text x="36" y="127.7">CPU_RSVD07</text>
<text x="36" y="129.4">CPU_RSVD08</text>
<text x="36" y="131.2">CPU_RSVD09</text>
<text x="36" y="133">CPU_RSVD10</text>
<text x="204.9" y="147.2">XDP_TRST#</text>
<text x="204.9" y="150.8">XDP_TCK</text>
<text x="135.5" y="156.1">CPU_PROCHOT</text>
<text x="178" y="157.2">CPU_PROCHOT#</text>
<text x="192.6" y="157.2">41</text>
</g>
<g font-size="1.6" fill="#101e5b">
<text x="53.4" y="21">U45A</text>
<text x="131.4" y="33.4">R235</text>
<text x="131.4" y="35">56R2J-4-GP</text>
<text x="111.9" y="67.2">TP15</text>
<text x="111.9" y="70.8">TP3</text>
<text x="111.9" y="69">TP13</text>
<text x="111.9" y="74.3">TP7</text>
<text x="111.9" y="72.5">TP9</text>
<text x="111.9" y="76.1">TP2</text>
<text x="111.9" y="81.4">TP8</text>
<text x="111.9" y="86.8">TP19</text>
<text x="113.8" y="97.4">R236</text>
<text x="126.3" y="97.4">56R2J-4-GP</text>
<text x="19.6" y="117">TPAD28</text>
<text x="19.6" y="118.8">TPAD28</text>
<text x="26.7" y="117">TP14</text>
<text x="26.7" y="118.8">TP16</text>
<text x="19.6" y="122.3">TPAD28</text>
<text x="19.6" y="125.9">TPAD28</text>
<text x="19.6" y="124.1">TPAD28</text>
<text x="19.6" y="120.5">TPAD28</text>
<text x="26.7" y="122.3">TP12</text>
<text x="26.7" y="125.9">TP10</text>
<text x="26.7" y="124.1">TP4</text>
<text x="26.7" y="120.5">TP6</text>
<text x="215.2" y="122.3">R7</text>
<text x="215.2" y="125.9">R5</text>
<text x="234.7" y="122.3">150R2F-1-GP</text>
<text x="234.7" y="125.9">39R2F-GP</text>
<text x="19.6" y="127.7">TPAD28</text>
<text x="19.6" y="129.4">TPAD28</text>
<text x="19.6" y="131.2">TPAD28</text>
<text x="26.7" y="127.7">TP5</text>
<text x="26.7" y="129.4">TP20</text>
<text x="26.7" y="131.2">TP11</text>
<text x="19.6" y="133">TPAD28</text>
<text x="26.7" y="133">TP18</text>
<text x="53.4" y="140.1">SKT-CPU478P-GP</text>
<text x="217" y="149">R6</text>
<text x="233" y="149">649R2F-GP</text>
<text x="217" y="152.5">R4</text>
<text x="233" y="152.5">27D4R2F-L1-GP</text>
<text x="149.4" y="157.9">R237</text>
<text x="165.4" y="157.9">0R2J-2-GP</text>
</g>
<text font-size="1.6" fill="#2051a3" x="58.7" y="20.8">1 OF 4</text>
<g font-size="1.6" fill="#010202">
<text x="50.4" y="26.6">L5</text>
<text x="50.4" y="28.4">L4</text>
<text x="50.4" y="24.9">J4</text>
<text x="86.6" y="26.6">E2</text>
<text x="86.6" y="24.9">H1</text>
<text x="86.6" y="28.4">G5</text>
<text x="126.3" y="24.2">1D05V_S0</text>
<text x="49.9" y="32">M3</text>
<text x="50.1" y="33.8">N2</text>
<text x="50.2" y="30.2">K5</text>
<text x="50.4" y="35.5">J1</text>
<text x="86.6" y="32">H5</text>
<text x="86.6" y="35.5">E1</text>
<text x="86.6" y="33.8">F21</text>
<text x="128" y="30.8" transform="rotate(-90 128 30.8)">1</text>
<text x="50.1" y="37.3">N3</text>
<text x="50.2" y="39.1">P5</text>
<text x="50.2" y="40.9">P2</text>
<text x="86.6" y="39.1">F1</text>
<text x="128" y="39.5" transform="rotate(-90 128 39.5)">2</text>
<text x="50.1" y="48">R1</text>
<text x="50.2" y="46.2">P1</text>
<text x="50.2" y="44.4">P4</text>
<text x="50.4" y="42.7">L2</text>
<text x="86.6" y="42.7">D20</text>
<text x="86.6" y="44.4">B3</text>
<text x="86.6" y="48">H4</text>
<text x="49.9" y="49.8">M1</text>
<text x="50.2" y="53.3">K3</text>
<text x="86.6" y="51.5">C1</text>
<text x="86.6" y="53.3">F3</text>
<text x="50.1" y="55.1">H2</text>
<text x="50.2" y="56.9">K2</text>
<text x="50.4" y="58.7">J3</text>
<text x="86.6" y="55.1">F4</text>
<text x="86.6" y="56.9">G3</text>
<text x="86.6" y="58.7">G2</text>
<text x="50.1" y="65.8">U5</text>
<text x="50.2" y="64">Y2</text>
<text x="50.4" y="60.4">L1</text>
<text x="86.6" y="64">E4</text>
<text x="86.6" y="62.2">G6</text>
<text x="49.7" y="69.3">W6</text>
<text x="50.1" y="67.5">R3</text>
<text x="50.1" y="71.1">U4</text>
<text x="86.6" y="67.5">AD4</text>
<text x="86.6" y="69.3">AD3</text>
<text x="86.6" y="71.1">AD1</text>
<text x="50.1" y="76.4">R4</text>
<text x="50.1" y="74.7">U1</text>
<text x="50.2" y="72.9">Y5</text>
<text x="86.6" y="72.9">AC4</text>
<text x="86.6" y="74.7">AC2</text>
<text x="86.6" y="76.4">AC1</text>
<text x="49.7" y="83.5">W5</text>
<text x="49.7" y="81.8">W2</text>
<text x="50.2" y="78.2">T5</text>
<text x="50.2" y="80">T3</text>
<text x="86.6" y="80">AA6</text>
<text x="86.6" y="78.2">AC5</text>
<text x="86.6" y="81.8">AB3</text>
<text x="86.6" y="83.5">AB5</text>
<text x="50.1" y="87.1">U2</text>
<text x="50.2" y="88.9">V4</text>
<text x="50.2" y="85.3">Y4</text>
<text x="86.6" y="85.3">AB6</text>
<text x="86.6" y="87.1">C20</text>
<text x="49.1" y="92.4">AA4</text>
<text x="49.1" y="94.2">AB2</text>
<text x="49.1" y="96">AA3</text>
<text x="49.7" y="90.7">W3</text>
<text x="86.6" y="96">D21</text>
<text x="117" y="96">1</text>
<text x="125.7" y="96">2</text>
<text x="50.2" y="101.3">A6</text>
<text x="50.2" y="97.8">V1</text>
<text x="86.6" y="99.5">B25</text>
<text x="86.6" y="97.8">A24</text>
<text x="138.7" y="96.4">1D05V_S0</text>
<text x="50.1" y="104.9">C4</text>
<text x="50.2" y="103.1">A5</text>
<text x="86.6" y="103.1">C7</text>
<text x="50.1" y="108.4">D5</text>
<text x="50.1" y="110.2">C6</text>
<text x="50.2" y="112">B4</text>
<text x="50.2" y="113.8">A3</text>
<text x="86.6" y="110.2">A22</text>
<text x="86.6" y="112">A21</text>
<text x="49.9" y="117.3">M4</text>
<text x="50.1" y="119.1">N5</text>
<text x="250.7" y="114.9">1D05V_S0</text>
<text x="50.2" y="122.7">V3</text>
<text x="50.2" y="124.4">B2</text>
<text x="50.2" y="120.9">T2</text>
<text x="221.9" y="120.9">1</text>
<text x="221.9" y="124.4">1</text>
<text x="230.6" y="120.9">2</text>
<text x="230.6" y="124.4">2</text>
<text x="49.2" y="129.8">D22</text>
<text x="50.1" y="126.2">C3</text>
<text x="50.1" y="128">D2</text>
<text x="50.1" y="131.6">D3</text>
<text x="50.2" y="136.9">B1</text>
<text x="50.3" y="133.3">F6</text>
<text x="221.9" y="147.6">1</text>
<text x="230.6" y="147.6">2</text>
<text x="221.9" y="151.1">1</text>
<text x="230.6" y="151.1">2</text>
<text x="154.4" y="156.4">2</text>
<text x="163.1" y="156.4">1</text>
<text x="227.6" y="181.9">&lt;Core Design&gt;</text>
<text x="257.8" y="189.9">21F, 88, Sec.1, Hsin Tai Wu Rd., Hsichih,</text>
<text x="257.8" y="191.7">Taipei Hsien 221, Taiwan, R.O.C.</text>
<text x="227.6" y="195.2">Title</text>
<text x="227.6" y="202.3">A3</text>
<text x="227.6" y="200.6">Size</text>
<text x="234.7" y="200.6">Document Number</text>
<text x="286.3" y="200.6">Rev</text>
<text x="227.6" y="205.9">Date:</text>
<text x="233" y="205.9">Wednesday, September 12, 2007</text>
<text x="263.2" y="205.9">Sheet</text>
<text x="269.8" y="206.1">5</text>
<text x="277.4" y="205.9">of</text>
<text x="286.3" y="205.9">47</text>
</g>
<g font-size="1.6" fill="#183c70">
<text x="54.3" y="25.6">A3#</text>
<text x="54.3" y="27.4">A4#</text>
<text x="54.3" y="29.2">A5#</text>
<text x="79.8" y="29.2">BPRI#</text>
<text x="80.2" y="27.4">BNR#</text>
<text x="80.3" y="25.6">ADS#</text>
<text x="54.3" y="30.9">A6#</text>
<text x="54.3" y="32.7">A7#</text>
<text x="54.3" y="34.5">A8#</text>
<text x="78.1" y="32.7">DEFER#</text>
<text x="79.1" y="34.5">DRDY#</text>
<text x="54.3" y="36.3">A9#</text>
<text x="54.3" y="38.1">A10#</text>
<text x="54.3" y="39.8">A11#</text>
<text x="54.3" y="41.6">A12#</text>
<text x="79.2" y="36.3">DBSY#</text>
<text x="80.5" y="39.8">BR0#</text>
<text x="54.3" y="43.4">A13#</text>
<text x="54.3" y="46.9">A15#</text>
<text x="54.3" y="45.2">A14#</text>
<text x="79.8" y="43.4">IERR#</text>
<text x="80.6" y="45.2">INIT#</text>
<text x="54.3" y="48.7">A16#</text>
<text x="54.3" y="50.5">ADSTB0#</text>
<text x="78.2" y="52.3">RESET#</text>
<text x="79.2" y="48.7">LOCK#</text>
<text x="54.3" y="54.1">REQ0#</text>
<text x="54.3" y="55.8">REQ1#</text>
<text x="54.3" y="57.6">REQ2#</text>
<text x="54.3" y="59.4">REQ3#</text>
<text x="79.2" y="59.4">TRDY#</text>
<text x="80.5" y="54.1">RS0#</text>
<text x="80.5" y="55.8">RS1#</text>
<text x="80.5" y="57.6">RS2#</text>
<text x="54.3" y="61.2">REQ4#</text>
<text x="54.3" y="64.7">A17#</text>
<text x="79.7" y="64.7">HITM#</text>
<text x="81" y="62.9">HIT#</text>
<text x="54.3" y="66.5">A18#</text>
<text x="54.3" y="68.3">A19#</text>
<text x="54.3" y="70.1">A20#</text>
<text x="54.3" y="71.8">A21#</text>
<text x="79.2" y="68.3">BPM0#</text>
<text x="79.2" y="70.1">BPM1#</text>
<text x="79.2" y="71.8">BPM2#</text>
<text x="54.3" y="73.6">A22#</text>
<text x="54.3" y="77.2">A24#</text>
<text x="54.3" y="75.4">A23#</text>
<text x="79" y="77.2">PREQ#</text>
<text x="79.2" y="75.4">PRDY#</text>
<text x="79.2" y="73.6">BPM3#</text>
<text x="54.3" y="79">A25#</text>
<text x="54.3" y="80.7">A26#</text>
<text x="54.3" y="82.5">A27#</text>
<text x="81.1" y="82.5">TDO</text>
<text x="81.3" y="79">TCK</text>
<text x="81.9" y="80.7">TDI</text>
<text x="54.3" y="87.8">A30#</text>
<text x="54.3" y="84.3">A28#</text>
<text x="54.3" y="86.1">A29#</text>
<text x="54.3" y="89.6">A31#</text>
<text x="79.4" y="86.1">TRST#</text>
<text x="80.2" y="87.8">DBR#</text>
<text x="81.1" y="84.3">TMS</text>
<text x="54.3" y="91.4">A32#</text>
<text x="54.3" y="93.2">A33#</text>
<text x="54.3" y="95">A34#</text>
<text x="54.3" y="96.7">A35#</text>
<text x="54.3" y="98.5">ADSTB1#</text>
<text x="75.5" y="96.7">PROCHOT#</text>
<text x="77.5" y="100.3">THRMDC</text>
<text x="77.6" y="98.5">THRMDA</text>
<text x="54.3" y="102.1">A20M#</text>
<text x="54.3" y="103.8">FERR#</text>
<text x="54.3" y="105.6">IGNNE#</text>
<text x="74.2" y="103.8">THERMTRIP#</text>
<text x="54.3" y="109.2">STPCLK#</text>
<text x="54.3" y="111">LINT0</text>
<text x="54.3" y="112.7">LINT1</text>
<text x="79.4" y="111">BCLK0</text>
<text x="79.4" y="112.7">BCLK1</text>
<text x="54.3" y="118.1">RSVD#M4</text>
<text x="54.3" y="119.8">RSVD#N5</text>
<text x="54.3" y="114.5">SMI#</text>
<text x="54.3" y="121.6">RSVD#T2</text>
<text x="54.3" y="123.4">RSVD#V3</text>
<text x="54.3" y="125.2">RSVD#B2</text>
<text x="54.3" y="127">RSVD#C3</text>
<text x="54.3" y="128.7">RSVD#D2</text>
<text x="54.3" y="130.5">RSVD#D22</text>
<text x="54.3" y="134.1">RSVD#F6</text>
<text x="54.3" y="132.3">RSVD#D3</text>
<text x="54.3" y="137.6">KEY_NC</text>
</g>
</svg>
